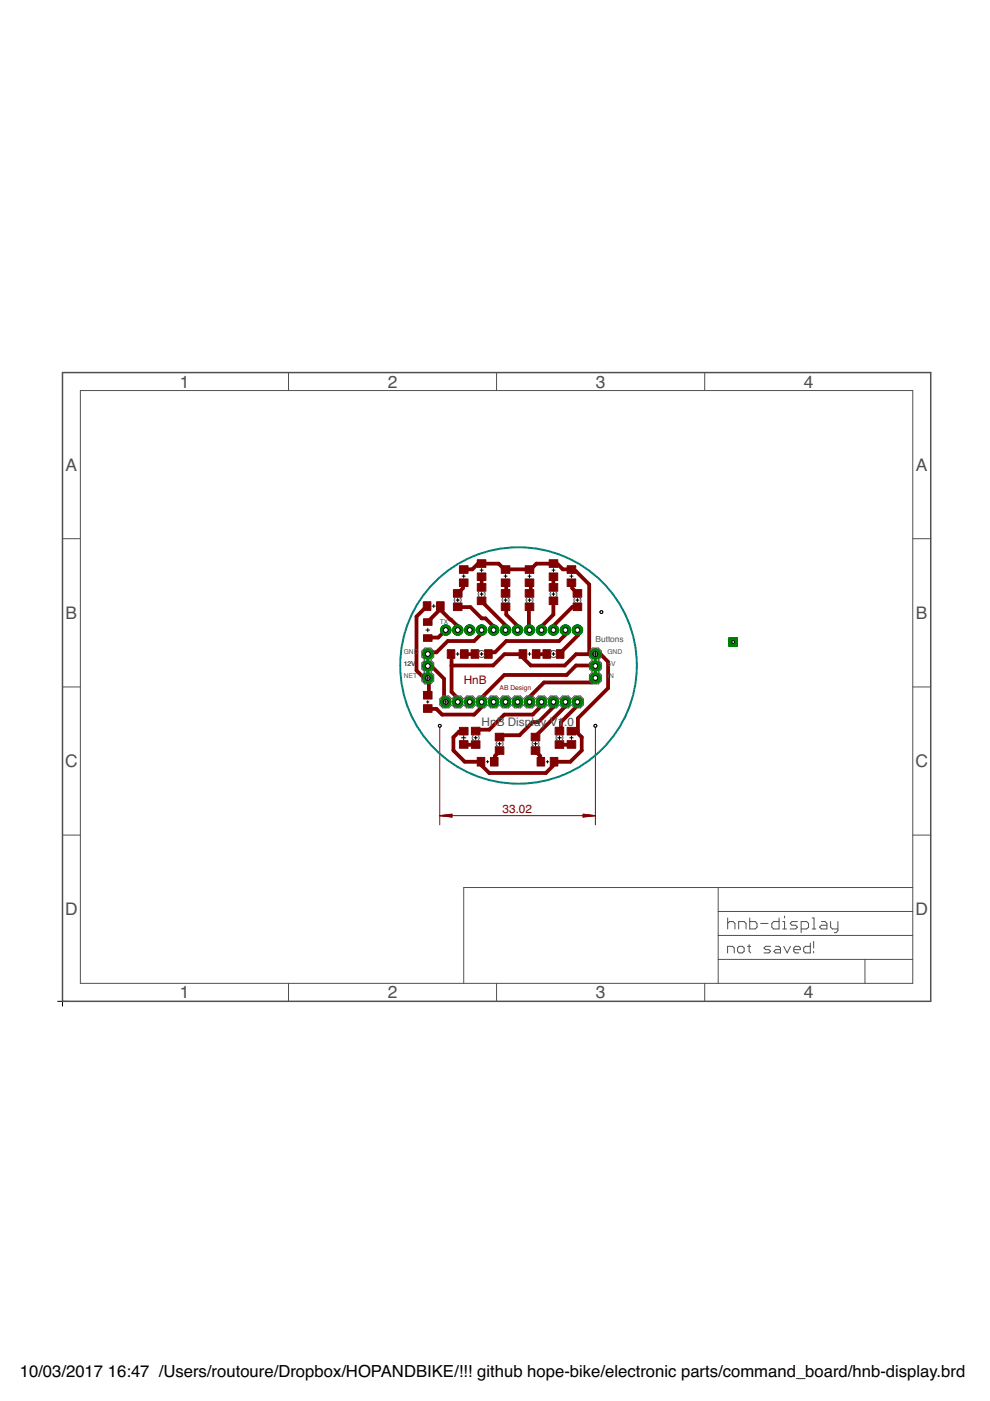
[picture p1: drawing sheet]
<svg xmlns="http://www.w3.org/2000/svg" width="210mm" height="297mm" viewBox="0 0 210 297" stroke-linecap="round" stroke-linejoin="round" font-family="sans-serif">
<circle cx="94.5" cy="148.8" r="1.1" fill="#008000" stroke="#008000" stroke-width=".21"/>
<circle cx="94.5" cy="148.8" r=".51" fill="#fff" stroke="#000" stroke-width=".21"/>
<circle cx="97" cy="148.8" r="1.1" fill="#008000" stroke="#008000" stroke-width=".21"/>
<circle cx="97" cy="148.8" r=".51" fill="#fff" stroke="#000" stroke-width=".21"/>
<circle cx="99.6" cy="148.8" r="1.1" fill="#008000" stroke="#008000" stroke-width=".21"/>
<circle cx="99.6" cy="148.8" r=".51" fill="#fff" stroke="#000" stroke-width=".21"/>
<circle cx="102.1" cy="148.8" r="1.1" fill="#008000" stroke="#008000" stroke-width=".21"/>
<circle cx="102.1" cy="148.8" r=".51" fill="#fff" stroke="#000" stroke-width=".21"/>
<circle cx="104.6" cy="148.8" r="1.1" fill="#008000" stroke="#008000" stroke-width=".21"/>
<circle cx="104.6" cy="148.8" r=".51" fill="#fff" stroke="#000" stroke-width=".21"/>
<circle cx="107.2" cy="148.8" r="1.1" fill="#008000" stroke="#008000" stroke-width=".21"/>
<circle cx="107.2" cy="148.8" r=".51" fill="#fff" stroke="#000" stroke-width=".21"/>
<circle cx="109.7" cy="148.8" r="1.1" fill="#008000" stroke="#008000" stroke-width=".21"/>
<circle cx="109.7" cy="148.8" r=".51" fill="#fff" stroke="#000" stroke-width=".21"/>
<circle cx="112.3" cy="148.8" r="1.1" fill="#008000" stroke="#008000" stroke-width=".21"/>
<circle cx="112.3" cy="148.8" r=".51" fill="#fff" stroke="#000" stroke-width=".21"/>
<circle cx="114.8" cy="148.8" r="1.1" fill="#008000" stroke="#008000" stroke-width=".21"/>
<circle cx="114.8" cy="148.8" r=".51" fill="#fff" stroke="#000" stroke-width=".21"/>
<circle cx="117.3" cy="148.8" r="1.1" fill="#008000" stroke="#008000" stroke-width=".21"/>
<circle cx="117.3" cy="148.8" r=".51" fill="#fff" stroke="#000" stroke-width=".21"/>
<circle cx="119.9" cy="148.8" r="1.1" fill="#008000" stroke="#008000" stroke-width=".21"/>
<circle cx="119.9" cy="148.8" r=".51" fill="#fff" stroke="#000" stroke-width=".21"/>
<circle cx="122.4" cy="148.8" r="1.1" fill="#008000" stroke="#008000" stroke-width=".21"/>
<circle cx="122.4" cy="148.8" r=".51" fill="#fff" stroke="#000" stroke-width=".21"/>
<circle cx="122.4" cy="133.6" r="1.1" fill="#008000" stroke="#008000" stroke-width=".21"/>
<circle cx="122.4" cy="133.6" r=".51" fill="#fff" stroke="#000" stroke-width=".21"/>
<circle cx="119.9" cy="133.6" r="1.1" fill="#008000" stroke="#008000" stroke-width=".21"/>
<circle cx="119.9" cy="133.6" r=".51" fill="#fff" stroke="#000" stroke-width=".21"/>
<circle cx="117.3" cy="133.6" r="1.1" fill="#008000" stroke="#008000" stroke-width=".21"/>
<circle cx="117.3" cy="133.6" r=".51" fill="#fff" stroke="#000" stroke-width=".21"/>
<circle cx="114.8" cy="133.6" r="1.1" fill="#008000" stroke="#008000" stroke-width=".21"/>
<circle cx="114.8" cy="133.6" r=".51" fill="#fff" stroke="#000" stroke-width=".21"/>
<circle cx="112.3" cy="133.6" r="1.1" fill="#008000" stroke="#008000" stroke-width=".21"/>
<circle cx="112.3" cy="133.6" r=".51" fill="#fff" stroke="#000" stroke-width=".21"/>
<circle cx="109.7" cy="133.6" r="1.1" fill="#008000" stroke="#008000" stroke-width=".21"/>
<circle cx="109.7" cy="133.6" r=".51" fill="#fff" stroke="#000" stroke-width=".21"/>
<circle cx="107.2" cy="133.6" r="1.1" fill="#008000" stroke="#008000" stroke-width=".21"/>
<circle cx="107.2" cy="133.6" r=".51" fill="#fff" stroke="#000" stroke-width=".21"/>
<circle cx="104.6" cy="133.6" r="1.1" fill="#008000" stroke="#008000" stroke-width=".21"/>
<circle cx="104.6" cy="133.6" r=".51" fill="#fff" stroke="#000" stroke-width=".21"/>
<circle cx="102.1" cy="133.6" r="1.1" fill="#008000" stroke="#008000" stroke-width=".21"/>
<circle cx="102.1" cy="133.6" r=".51" fill="#fff" stroke="#000" stroke-width=".21"/>
<circle cx="99.6" cy="133.6" r="1.1" fill="#008000" stroke="#008000" stroke-width=".21"/>
<circle cx="99.6" cy="133.6" r=".51" fill="#fff" stroke="#000" stroke-width=".21"/>
<circle cx="97" cy="133.6" r="1.1" fill="#008000" stroke="#008000" stroke-width=".21"/>
<circle cx="97" cy="133.6" r=".51" fill="#fff" stroke="#000" stroke-width=".21"/>
<circle cx="94.5" cy="133.6" r="1.1" fill="#008000" stroke="#008000" stroke-width=".21"/>
<circle cx="94.5" cy="133.6" r=".51" fill="#fff" stroke="#000" stroke-width=".21"/>
<circle cx="126.2" cy="138.7" r="1.1" fill="#008000" stroke="#008000" stroke-width=".21"/>
<circle cx="126.2" cy="138.7" r=".51" fill="#fff" stroke="#000" stroke-width=".21"/>
<circle cx="126.2" cy="141.2" r="1.1" fill="#008000" stroke="#008000" stroke-width=".21"/>
<circle cx="126.2" cy="141.2" r=".51" fill="#fff" stroke="#000" stroke-width=".21"/>
<circle cx="126.2" cy="143.7" r="1.1" fill="#008000" stroke="#008000" stroke-width=".21"/>
<circle cx="126.2" cy="143.7" r=".51" fill="#fff" stroke="#000" stroke-width=".21"/>
<circle cx="90.7" cy="143.7" r="1.1" fill="#008000" stroke="#008000" stroke-width=".21"/>
<circle cx="90.7" cy="143.7" r=".51" fill="#fff" stroke="#000" stroke-width=".21"/>
<circle cx="90.7" cy="141.2" r="1.1" fill="#008000" stroke="#008000" stroke-width=".21"/>
<circle cx="90.7" cy="141.2" r=".51" fill="#fff" stroke="#000" stroke-width=".21"/>
<circle cx="90.7" cy="138.7" r="1.1" fill="#008000" stroke="#008000" stroke-width=".21"/>
<circle cx="90.7" cy="138.7" r=".51" fill="#fff" stroke="#000" stroke-width=".21"/>
<path d="M154.5 135.2h1.9v1.8h-1.9z" fill="#008000" stroke="#008000" stroke-width=".21"/>
<circle cx="155.4" cy="136.1" r=".3" fill="#fff" stroke="#000" stroke-width=".21"/>
<g fill="none" stroke="#800000" stroke-width=".21">
<path d="M93.2 153.9v21M126.2 153.9v21M93.3 172.9h32.9M93.3 172.9l2.5-.3v.6zM93.3 172.9l2.5 .2M93.3 172.9l2.5 .3M95.8 172.8l-2.5 .1M95.8 172.7l-2.5 .2M123.6 172.6l2.6 .3-2.6 .3zM123.6 172.8l2.6 .1M123.6 172.7l2.6 .2M126.2 172.9l-2.6 .2"/>
<path d="M126.2 172.9l-2.6 .3"/>
</g>
<g fill="#800000" stroke="#800000" stroke-width=".21">
<path d="M96.1 127.8h1.9v1.7h-1.9z"/>
<path d="M96.1 125h1.9v1.6h-1.9z"/>
<path d="M101.2 126.6h1.8v1.6h-1.8z"/>
<path d="M101.2 123.7h1.8v1.6h-1.8z"/>
<path d="M106.3 127.8h1.8v1.7h-1.8z"/>
<path d="M106.3 125h1.8v1.6h-1.8z"/>
<path d="M111.4 127.8h1.8v1.7h-1.8z"/>
<path d="M111.4 125h1.8v1.6h-1.8z"/>
<path d="M116.4 126.6h1.9v1.6h-1.9z"/>
<path d="M116.4 123.7h1.9v1.6h-1.9z"/>
<path d="M121.5 127.8h1.8v1.7h-1.8z"/>
<path d="M121.5 125h1.8v1.6h-1.8z"/>
<path d="M102.7 137.8h1.7v1.8h-1.7z"/>
<path d="M99.9 137.8h1.6v1.8h-1.6z"/>
<path d="M118 137.8h1.6v1.8h-1.6z"/>
<path d="M115.1 137.8h1.6v1.8h-1.6z"/>
<path d="M99.9 154.2h1.9v1.6h-1.9z"/>
<path d="M99.9 157.1h1.9v1.6h-1.9z"/>
<path d="M105 155.5h1.8v1.6h-1.8z"/>
<path d="M105 158.3h1.8v1.6h-1.8z"/>
<path d="M112.6 155.5h1.8v1.6h-1.8z"/>
<path d="M112.6 158.3h1.8v1.6h-1.8z"/>
<path d="M117.7 154.2h1.8v1.6h-1.8z"/>
<path d="M117.7 157.1h1.8v1.6h-1.8z"/>
<path d="M97.4 120h1.8v1.6h-1.8z"/>
<path d="M97.4 122.7h1.8v1.7h-1.8z"/>
<path d="M101.2 118.7h1.8v1.6h-1.8z"/>
<path d="M101.2 121.5h1.8v1.6h-1.8z"/>
<path d="M106.3 120h1.8v1.6h-1.8z"/>
<path d="M106.3 122.7h1.8v1.7h-1.8z"/>
<path d="M111.4 120h1.8v1.6h-1.8z"/>
<path d="M111.4 122.7h1.8v1.7h-1.8z"/>
<path d="M116.4 118.7h1.9v1.6h-1.9z"/>
<path d="M116.4 121.5h1.9v1.6h-1.9z"/>
<path d="M120.2 120h1.9v1.6h-1.9z"/>
<path d="M120.2 122.7h1.9v1.7h-1.9z"/>
<path d="M94.8 137.8h1.6v1.8h-1.6z"/>
<path d="M97.6 137.8h1.7v1.8h-1.7z"/>
<path d="M110.1 137.8h1.6v1.8h-1.6z"/>
<path d="M112.9 137.8h1.6v1.8h-1.6z"/>
<path d="M97.4 157h1.8v1.6h-1.8z"/>
<path d="M97.4 154.2h1.8v1.6h-1.8z"/>
<path d="M104 160.6h1.6v1.8h-1.6z"/>
<path d="M101.2 160.6h1.6v1.8h-1.6z"/>
<path d="M113.9 160.6h1.6v1.8h-1.6z"/>
<path d="M116.7 160.6h1.6v1.8h-1.6z"/>
<path d="M120.2 157h1.9v1.6h-1.9z"/>
<path d="M120.2 154.2h1.9v1.6h-1.9z"/>
<path d="M89.7 127.6h1.7v1.8h-1.7z"/>
<path d="M92.6 127.6h1.6v1.8h-1.6z"/>
<path d="M89.8 146.6h1.8v1.6h-1.8z"/>
<path d="M89.8 149.4h1.8v1.6h-1.8z"/>
<path d="M89.8 134.6h1.8v1.4h-1.8z"/>
<path d="M89.8 131.2h1.8v1.4h-1.8z"/>
</g>
<g fill="none" stroke="#800000" stroke-width=".8">
<path d="M90.5 128.5l-2.2 2.2v11.5l2.4 2.3v-.8l.2 .2v3.2l-.2 .3M90.5 128.5h.1M93.2 129.3l-2.5 2.6M93.2 129.3l3.8 3.5v.8M93.4 128.5h-.2v.8M94.5 133.6l-1.6 1.6-2.2 .1M95.6 138.7l.1 8 1.2 1.2 .1 .9M97 128.7h2.7l2.4 2.4h.8l1.6 1.6 .1 .9M98.3 120.8l1.8-.1 1.6-1.6 .4 .4h3.6l1.2 1.2 .3 .1 5.3-.1 1.2-1.2h3.6l.4-.4 1.6 1.6h1.6l.3 .1 .1 .3h.8l2.8 2.8v14.8M98.3 123.5l-.2 .4v.8l-1.1 1.1M98.4 138.7h2.3M102.1 122.3v2.2"/>
<path d="M102.1 133.6v.7l-1.6 1.6h-5.6l-2.4 2.4h-1.6l-.2 .4M102.1 127.4l5.2 5.3v.8l-.1 .1M107.2 123.5l.1 .4v1.6l-.1 .3M107.2 128.7h.1v1.6l2.4 2.4v.9M112.3 128.7h-.2v4.8l.2 .1M112.3 123.5l.2 .4v1.6l-.2 .3M113.7 138.7h2.2M117.3 127.4v2.9l-2.4 2.4v.8l-.1 .1M117.3 122.3v2.2M119.9 133.6l-.2 1.1-1.2 1.2h-11.2l-2.4 2.4h-1.2l-.2 .4M121.2 123.5l.1 .4v.8l1.1 1.1M122.4 133.6l.1 1.1-3.6 3.6-.1 .4"/>
<path d="M122.4 128.7h-1.1l-4 4v.9M90.7 141.2l.6-.1 2.8 2.8v4.8l.4 .1M95.7 141.1h8.8l2.4-2.4h4l-.4 .4 2 2h7.2l2.4-2.4h5.2l1.6 1.6v5.6l-6.4 6.4v2.8l-.2 .2M98.3 155l-1 .1-1.2 1.2v2.8l2.4 2.4h3.5l.1 .8 1.6 1.6h12l2-2-.2-.4h3.4l2.4-2.4v-2.8l-1-1M98.3 157.8l2.6 .1M105.9 159.1l-1 1.2v1.2h-.1M113.5 159.1l1 1.2v1.2h.2M114.8 148.8l.1 .7-2 2h-6l-3.2 3.2h-2.8v.3M117.3 148.8v1.1l-3.2 3.2h-1.2l-2.8 2.8h-4l-.2 .4M119.9 148.8l-.2 .3v.8l-6 6-.2 .4M121.2 155l.9 .1 .2 .2M121.2 157.8l-2.6 .1"/>
<path d="M122.4 148.8l.1 .7-3.6 3.6v1.6l-.3 .3M126.2 141.2l-4.1-.1-2 2h-13.2l-4.8 4.8v2l-1.6 1.6h-6.8l-1.2-1.2-1.8-.1M126.2 143.7l-.9 1h-10l-3.2 3.2v.8l.2 .1"/>
</g>
<circle cx="94.5" cy="148.8" r="1.1" fill="#008000" stroke="#008000" stroke-width=".21"/>
<circle cx="94.5" cy="148.8" r=".51" fill="#fff" stroke="#000" stroke-width=".21"/>
<circle cx="97" cy="148.8" r="1.1" fill="#008000" stroke="#008000" stroke-width=".21"/>
<circle cx="97" cy="148.8" r=".51" fill="#fff" stroke="#000" stroke-width=".21"/>
<circle cx="99.6" cy="148.8" r="1.1" fill="#008000" stroke="#008000" stroke-width=".21"/>
<circle cx="99.6" cy="148.8" r=".51" fill="#fff" stroke="#000" stroke-width=".21"/>
<circle cx="102.1" cy="148.8" r="1.1" fill="#008000" stroke="#008000" stroke-width=".21"/>
<circle cx="102.1" cy="148.8" r=".51" fill="#fff" stroke="#000" stroke-width=".21"/>
<circle cx="104.6" cy="148.8" r="1.1" fill="#008000" stroke="#008000" stroke-width=".21"/>
<circle cx="104.6" cy="148.8" r=".51" fill="#fff" stroke="#000" stroke-width=".21"/>
<circle cx="107.2" cy="148.8" r="1.1" fill="#008000" stroke="#008000" stroke-width=".21"/>
<circle cx="107.2" cy="148.8" r=".51" fill="#fff" stroke="#000" stroke-width=".21"/>
<circle cx="109.7" cy="148.8" r="1.1" fill="#008000" stroke="#008000" stroke-width=".21"/>
<circle cx="109.7" cy="148.8" r=".51" fill="#fff" stroke="#000" stroke-width=".21"/>
<circle cx="112.3" cy="148.8" r="1.1" fill="#008000" stroke="#008000" stroke-width=".21"/>
<circle cx="112.3" cy="148.8" r=".51" fill="#fff" stroke="#000" stroke-width=".21"/>
<circle cx="114.8" cy="148.8" r="1.1" fill="#008000" stroke="#008000" stroke-width=".21"/>
<circle cx="114.8" cy="148.8" r=".51" fill="#fff" stroke="#000" stroke-width=".21"/>
<circle cx="117.3" cy="148.8" r="1.1" fill="#008000" stroke="#008000" stroke-width=".21"/>
<circle cx="117.3" cy="148.8" r=".51" fill="#fff" stroke="#000" stroke-width=".21"/>
<circle cx="119.9" cy="148.8" r="1.1" fill="#008000" stroke="#008000" stroke-width=".21"/>
<circle cx="119.9" cy="148.8" r=".51" fill="#fff" stroke="#000" stroke-width=".21"/>
<circle cx="122.4" cy="148.8" r="1.1" fill="#008000" stroke="#008000" stroke-width=".21"/>
<circle cx="122.4" cy="148.8" r=".51" fill="#fff" stroke="#000" stroke-width=".21"/>
<circle cx="122.4" cy="133.6" r="1.1" fill="#008000" stroke="#008000" stroke-width=".21"/>
<circle cx="122.4" cy="133.6" r=".51" fill="#fff" stroke="#000" stroke-width=".21"/>
<circle cx="119.9" cy="133.6" r="1.1" fill="#008000" stroke="#008000" stroke-width=".21"/>
<circle cx="119.9" cy="133.6" r=".51" fill="#fff" stroke="#000" stroke-width=".21"/>
<circle cx="117.3" cy="133.6" r="1.1" fill="#008000" stroke="#008000" stroke-width=".21"/>
<circle cx="117.3" cy="133.6" r=".51" fill="#fff" stroke="#000" stroke-width=".21"/>
<circle cx="114.8" cy="133.6" r="1.1" fill="#008000" stroke="#008000" stroke-width=".21"/>
<circle cx="114.8" cy="133.6" r=".51" fill="#fff" stroke="#000" stroke-width=".21"/>
<circle cx="112.3" cy="133.6" r="1.1" fill="#008000" stroke="#008000" stroke-width=".21"/>
<circle cx="112.3" cy="133.6" r=".51" fill="#fff" stroke="#000" stroke-width=".21"/>
<circle cx="109.7" cy="133.6" r="1.1" fill="#008000" stroke="#008000" stroke-width=".21"/>
<circle cx="109.7" cy="133.6" r=".51" fill="#fff" stroke="#000" stroke-width=".21"/>
<circle cx="107.2" cy="133.6" r="1.1" fill="#008000" stroke="#008000" stroke-width=".21"/>
<circle cx="107.2" cy="133.6" r=".51" fill="#fff" stroke="#000" stroke-width=".21"/>
<circle cx="104.6" cy="133.6" r="1.1" fill="#008000" stroke="#008000" stroke-width=".21"/>
<circle cx="104.6" cy="133.6" r=".51" fill="#fff" stroke="#000" stroke-width=".21"/>
<circle cx="102.1" cy="133.6" r="1.1" fill="#008000" stroke="#008000" stroke-width=".21"/>
<circle cx="102.1" cy="133.6" r=".51" fill="#fff" stroke="#000" stroke-width=".21"/>
<circle cx="99.6" cy="133.6" r="1.1" fill="#008000" stroke="#008000" stroke-width=".21"/>
<circle cx="99.6" cy="133.6" r=".51" fill="#fff" stroke="#000" stroke-width=".21"/>
<circle cx="97" cy="133.6" r="1.1" fill="#008000" stroke="#008000" stroke-width=".21"/>
<circle cx="97" cy="133.6" r=".51" fill="#fff" stroke="#000" stroke-width=".21"/>
<circle cx="94.5" cy="133.6" r="1.1" fill="#008000" stroke="#008000" stroke-width=".21"/>
<circle cx="94.5" cy="133.6" r=".51" fill="#fff" stroke="#000" stroke-width=".21"/>
<circle cx="126.2" cy="138.7" r="1.1" fill="#008000" stroke="#008000" stroke-width=".21"/>
<circle cx="126.2" cy="138.7" r=".51" fill="#fff" stroke="#000" stroke-width=".21"/>
<circle cx="126.2" cy="141.2" r="1.1" fill="#008000" stroke="#008000" stroke-width=".21"/>
<circle cx="126.2" cy="141.2" r=".51" fill="#fff" stroke="#000" stroke-width=".21"/>
<circle cx="126.2" cy="143.7" r="1.1" fill="#008000" stroke="#008000" stroke-width=".21"/>
<circle cx="126.2" cy="143.7" r=".51" fill="#fff" stroke="#000" stroke-width=".21"/>
<circle cx="90.7" cy="143.7" r="1.1" fill="#008000" stroke="#008000" stroke-width=".21"/>
<circle cx="90.7" cy="143.7" r=".51" fill="#fff" stroke="#000" stroke-width=".21"/>
<circle cx="90.7" cy="141.2" r="1.1" fill="#008000" stroke="#008000" stroke-width=".21"/>
<circle cx="90.7" cy="141.2" r=".51" fill="#fff" stroke="#000" stroke-width=".21"/>
<circle cx="90.7" cy="138.7" r="1.1" fill="#008000" stroke="#008000" stroke-width=".21"/>
<circle cx="90.7" cy="138.7" r=".51" fill="#fff" stroke="#000" stroke-width=".21"/>
<path d="M154.5 135.2h1.9v1.8h-1.9z" fill="#008000" stroke="#008000" stroke-width=".21"/>
<circle cx="155.4" cy="136.1" r=".3" fill="#fff" stroke="#000" stroke-width=".21"/>
<g fill="none" stroke="#505050" stroke-width=".21">
<path d="M89.4 138l.7-.6h1.2l.7 .6v1.3l-.7 .6 .7 .7v1.2l-.7 .7 .7 .6v1.3l-.7 .6h-1.2l-.7-.6v-1.3l.7-.6-.7-.7v-1.2l.7-.7-.7-.6zM96.5 126.7l-.2 .5 .2 .6M97.5 126.7l.3 .5-.3 .6M101.6 138.2l.5-.3 .6 .3M101.6 139.1l.5 .3 .6-.3M101.6 125.4l-.2 .6 .2 .5M102.6 125.4l.3 .6-.3 .5M106.7 126.7l-.3 .5 .3 .6M107.7 126.7l.2 .5-.2 .6M111.8 126.7l-.3 .5 .3 .6M112.8 126.7l.2 .5-.2 .6M116.8 138.2l.5-.3 .6 .3"/>
<path d="M116.8 139.1l.5 .3 .6-.3M116.9 125.4l-.3 .6 .3 .5M117.9 125.4l.2 .6-.2 .5M121.9 126.7l-.2 .5 .2 .6M122.9 126.7l.3 .5-.3 .6M125 138l.6-.6h1.3l.6 .6v1.3l-.6 .6 .6 .7v1.2l-.6 .7 .6 .6v1.3l-.6 .6h-1.3l-.6-.6v-1.3l.6-.6-.6-.7v-1.2l.6-.7-.6-.6zM93.9 147.6h1.2l.7 .6 .6-.6h1.3l.6 .6 .7-.6h1.2l.7 .6 .6-.6h1.2l.7 .6 .6-.6h1.3l.6 .6 .7-.6h1.2l.7 .6 .6-.6h1.3l.6 .6 .6-.6h1.3l.6 .6 .7-.6h1.2l.7 .6 .6-.6h1.3l.6 .6 .7-.6h1.2l.7 .6 .6-.6h1.3l.6 .6v1.3l-.6 .6h-1.3l-.6-.6-.7 .6h-1.2l-.7-.6-.6 .6h-1.3l-.6-.6-.7 .6h-1.2l-.7-.6-.6 .6h-1.3l-.6-.6-.6 .6h-1.3l-.6-.6-.7 .6h-1.2l-.7-.6-.6 .6h-1.3l-.6-.6-.7 .6h-1.2l-.6-.6-.7 .6h-1.2l-.7-.6-.6 .6h-1.3l-.6-.6-.7 .6h-1.2l-.7-.6v-1.3zM100.4 155.9l-.3 .5 .3 .6M101.3 155.9l.3 .5-.3 .6M105.4 157.1l-.2 .6 .2 .5M106.4 157.1l.3 .6-.3 .5M113.1 157.1l-.3 .6 .3 .5"/>
<path d="M114 157.1l.3 .6-.3 .5M118.1 155.9l-.2 .5 .2 .6M119.1 155.9l.3 .5-.3 .6"/>
</g>
<g fill="#505050" stroke="#505050" stroke-width=".21">
<path d="M96.9 127.1h.3v.2h-.3z"/>
<path d="M97.5 126.6h.2v.2h-.2z"/>
<path d="M102 125.9h.2v.2h-.2z"/>
<path d="M102.6 125.3h.2v.2h-.2z"/>
<path d="M107.1 127.1h.2v.2h-.2z"/>
<path d="M107.7 126.6h.2v.2h-.2z"/>
<path d="M112.2 127.1h.2v.2h-.2z"/>
<path d="M112.7 126.6h.3v.2h-.3z"/>
<path d="M117.2 125.9h.3v.2h-.3z"/>
<path d="M117.8 125.3h.2v.2h-.2z"/>
<path d="M122.3 127.1h.2v.2h-.2z"/>
<path d="M122.9 126.6h.2v.2h-.2z"/>
<path d="M102 138.6h.2v.2h-.2z"/>
<path d="M101.5 138h.2v.2h-.2z"/>
<path d="M117.2 138.6h.3v.2h-.3z"/>
<path d="M116.8 138h.1v.2h-.1z"/>
<path d="M100.8 156.3h.2v.2h-.2z"/>
<path d="M100.1 156.9h.3v.1h-.3z"/>
<path d="M105.8 157.6h.2v.2h-.2z"/>
<path d="M105.2 158.1h.3v.2h-.3z"/>
<path d="M113.4 157.6h.2v.2h-.2z"/>
<path d="M112.8 158.1h.3v.2h-.3z"/>
<path d="M118.5 156.3h.2v.2h-.2z"/>
<path d="M117.9 156.9h.3v.1h-.3z"/>
</g>
<g fill="none" stroke="#000" stroke-width=".21">
<path d="M90.3 133.6h.8M90.7 133.2v.8M91.6 128.5h.7M92 128.2v.6M96.7 127.2h.7M96.7 138.7h.7M97 126.9v.7M97 138.3v.7M98 122.2h.6M98.3 121.8v.7M101.8 126h.7M101.8 138.7h.7"/>
<path d="M101.8 120.9h.6M102.1 120.5v.7M102.1 125.6v.7M102.1 138.3v.7M106.8 127.2h.7M106.9 122.2h.6M107.2 121.8v.7M107.2 126.9v.7M111.9 127.2h.7M112 138.7h.6M112 122.2h.6M112.3 121.8v.7"/>
<path d="M112.3 126.9v.7M112.3 138.3v.7M117 126h.7M117 138.7h.7M117 120.9h.7M117.3 120.5v.7M117.3 125.6v.7M117.3 138.3v.7M120.8 122.2h.7M121.2 121.8v.7M122.1 127.2h.7M122.4 126.9v.7"/>
<path d="M125.7 138.7h1M126.2 138.1v1.1M90.2 143.7h1M90.4 148.8h.6M90.7 143.2v1.1M90.7 148.5v.6M94 148.8h1M94.5 148.3v1M97.9 156.4h.9M98.3 156v.9M100.5 156.4h.7M100.9 156.1v.7"/>
<path d="M105.6 157.7h.7M105.9 157.4v.7M113.1 157.7h.9M113.5 157.3v.8M118.2 156.4h.8M118.6 156v.8M120.8 156.4h.7M121.2 156.1v.7M103.1 161.5h.5M103.4 161.2v.6M115.8 161.5h.6M116.1 161.2v.6"/>
<path d="M12.2 212.3h2.1M13.3 211.3v2"/>
<circle cx="127.5" cy="129.8" r=".3"/>
</g>
<circle cx="109.9" cy="141.1" r="25.1" fill="none" stroke="#008080" stroke-width=".42"/>
<circle cx="127.5" cy="129.8" r=".3" fill="#fff" stroke="#000" stroke-width=".21"/>
<circle cx="93.2" cy="153.9" r=".3" fill="none" stroke="#000" stroke-width=".21"/>
<circle cx="93.2" cy="153.9" r=".3" fill="#fff" stroke="#000" stroke-width=".21"/>
<circle cx="126.2" cy="153.9" r=".3" fill="none" stroke="#000" stroke-width=".21"/>
<circle cx="126.2" cy="153.9" r=".3" fill="#fff" stroke="#000" stroke-width=".21"/>
<g fill="none" stroke="#505050" stroke-width=".21">
<path d="M61.2 79v3.8M105.3 79v3.8M149.4 79v3.8M17 82.8h176.5v125.7h-176.5zM13.3 114.2h3.7M193.5 114.2h3.8M13.3 145.6h3.7M193.5 145.6h3.8M13.3 177.1h3.7M193.5 177.1h3.8M152.3 188.2v20.3M152.3 198.3h41.2"/>
<path d="M152.3 193.3h41.2M154.3 194.6v2.4M154.3 195.8l.4-.4h.7l.4 .4v1.2M156.6 197v-1.6h1.2l.4 .4v1.2M159 194.6v2.4h1.1l.4-.4v-.8l-.4-.4h-1.1M161.3 195.8h1.6M165.2 194.6v2.4h-1.2l-.4-.4v-.8l.4-.4h1.2M166 195.4h.3v1.6M166 197h.8M166.3 194.2v.4M169.1 195.4h-1.2l-.4 .4 .4 .4h.8l.4 .4-.4 .4h-1.2M169.9 197h1.1l.4-.4v-.8l-.4-.4h-1.1v2.3"/>
<path d="M171.8 199.9v2.1h-1l-.4-.3v-.7l.4-.4h1M172.2 197h.8M172.2 194.6h.4v2.4M172.5 199.6v1.4M174.2 195.4h.7l.4 .4v1.2h-1.1l-.4-.4 .4-.4h1.1M176.1 195.4v1.2l.4 .4h1.2M177.7 195.4v1.9l-.4 .4h-.4M193.5 188.2h-95.2v20.3M61.2 208.5v3.8M105.3 208.5v3.8M149.4 208.5v3.8M152.3 203.4h41.2"/>
<path d="M154.3 202v-1.4h1l.4 .4v1M156.7 200.6h.7l.4 .4v.7l-.4 .3h-.7l-.3-.3v-.7zM158.5 200.6h.7M158.8 200.3v1.4l.4 .3M163.4 200.6h-1.1l-.3 .4 .3 .3h.7l.4 .4-.4 .3h-1M164.4 200.6h.7l.4 .4v1h-1.1l-.3-.3 .3-.4h1.1M166.2 200.6l.7 1.4 .7-1.4M168.3 201.3h1.4v-.3l-.3-.4h-.8l-.3 .4v.7l.3 .3h.8M172.5 201.7v.3M183.4 203.4v5.1"/>
</g>
<path d="M13.3 79h184v133.3h-184z" fill="none" stroke="#505050" stroke-width=".32"/>
<g font-size="3.7" fill="#505050">
<text x="38.1" y="82.2">1</text>
<text x="82.2" y="82.2">2</text>
<text x="126.3" y="82.2">3</text>
<text x="170.5" y="82.2">4</text>
<text x="13.9" y="99.8">A</text>
<text x="194.2" y="99.8">A</text>
<text x="13.9" y="131.2">B</text>
<text x="194.2" y="131.2">B</text>
<text x="13.8" y="162.6">C</text>
<text x="194.1" y="162.6">C</text>
<text x="13.8" y="194.1">D</text>
<text x="194.1" y="194.1">D</text>
<text x="38.1" y="211.7">1</text>
<text x="82.2" y="211.7">2</text>
<text x="126.3" y="211.7">3</text>
<text x="170.5" y="211.7">4</text>
</g>
<g font-size="3.5">
<text x="4.2" y="291.8">10/03/2017</text>
<text x="22.9" y="291.8">16:47 /Users/routoure/Dropbox/HOPANDBIKE/!!! github hope-bike/electronic parts/command_board/hnb-display.brd</text>
</g>
<g font-size="2.5" fill="#800000">
<text x="98.3" y="145">HnB</text>
<text x="106.6" y="172.4">33.02</text>
</g>
<text font-size="2.5" fill="#505050" x="102.1" y="153.9">HnB Display V1.0</text>
<text font-size="1.8" fill="#505050" x="126.2" y="136.1">Buttons</text>
<g font-size="1.4" fill="#505050">
<text x="93.2" y="132.3">TX</text>
<text x="85.6" y="141.2">12V</text>
<text x="85.6" y="143.7">NET</text>
<text x="85.6" y="138.7">GND</text>
<text x="128.8" y="143.7">I</text>
<text x="128.8" y="141.2">5V</text>
<text x="128.8" y="138.7">GND</text>
<text x="129.2" y="143.7">N</text>
</g>
<text font-size="1.4" fill="#800000" x="105.9" y="146.3">AB Design</text>
</svg>
